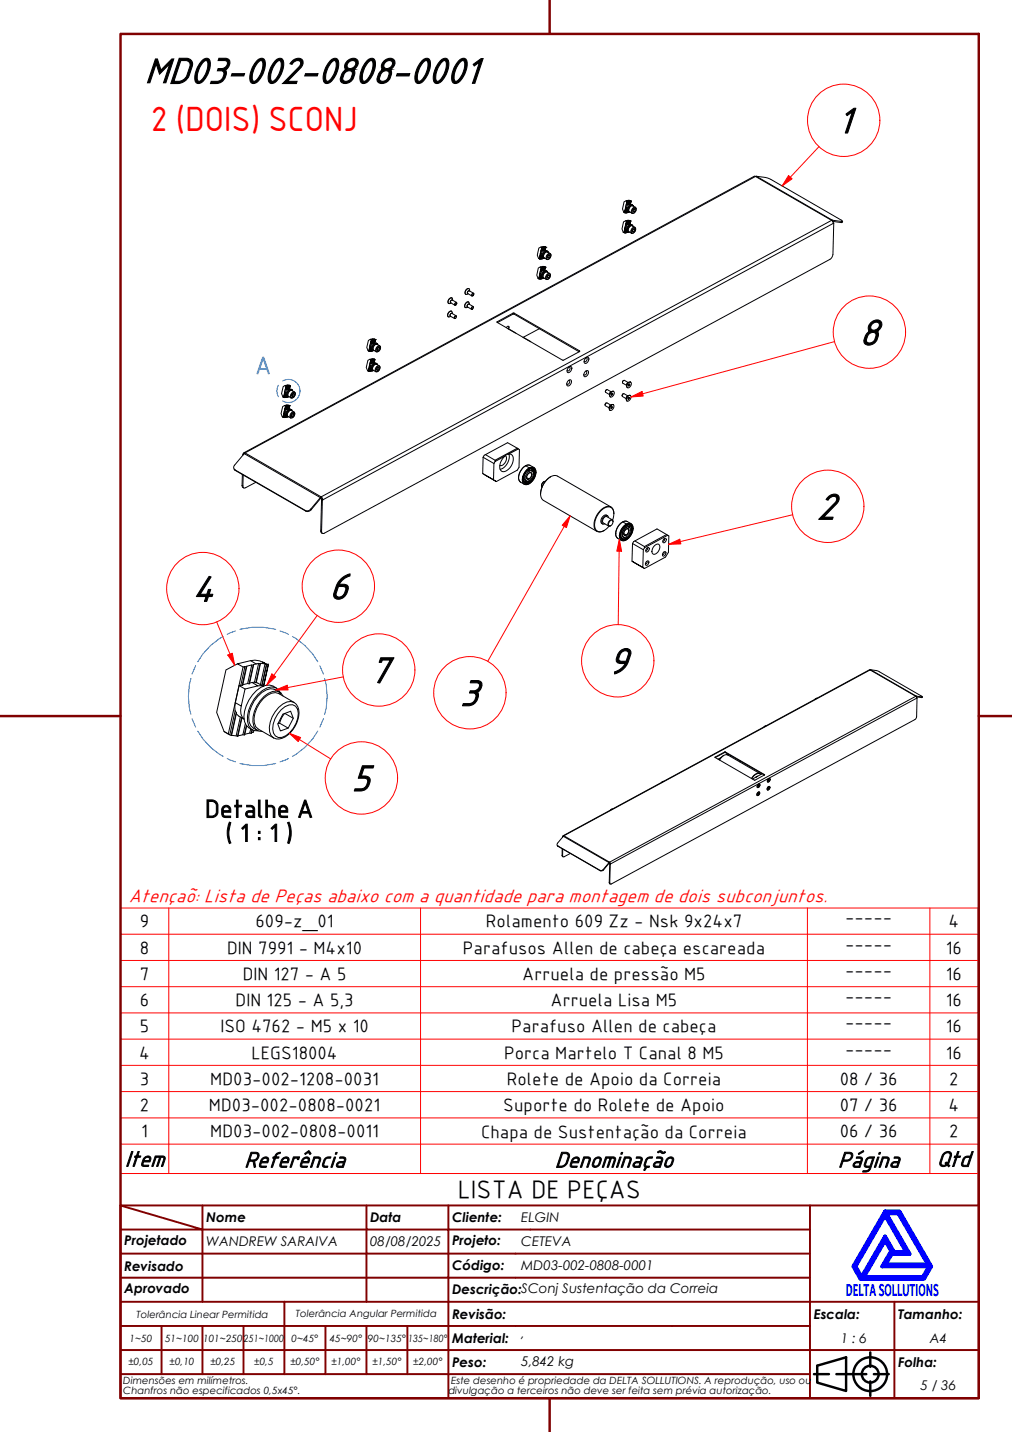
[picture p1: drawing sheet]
<svg xmlns="http://www.w3.org/2000/svg" width="210mm" height="297mm" viewBox="0 0 210 297" stroke-linecap="round" stroke-linejoin="round" font-family="sans-serif">
<!-- layer: Trilho torcido (ISO) -->
<path d="M105.4 68.2l1.5 .9M108.5 70l1.6 .9" fill="none" stroke="#008000" stroke-width=".25"/>
<!-- layer: Visible (ABNT) -->
<g fill="none" stroke="#000" stroke-width=".21">
<path d="M156.7 36.6h-.3l-105.8 57.3M156.7 36.6l15.8 9.1M156.7 36.6l-105.9 57.3M156.9 36.6l1.9 .2 1.1 .4 14.9 8.7h-.2M156.9 36.6h-.2M156.9 36.6l15.8 9.1M97.3 59.9a.73 .73 0 0 0-.7 .3 .73 .73 0 0 0 0 .9M111.6 57.7l.1 .1zM111.7 53.6l.1 .1zM111.8 57.8v.1M111.8 57.9h.3M111.9 53.7h.1"/>
<path d="M112 56.7v.3M112 57l-.2 .9M112 57.9l.1-.7v.7M112 57.1h.1M112 57.1l-.2 .8M112.1 55.4l-.4 .2-.4 1.5 .3 .6M112.1 52.6v.3M112.1 52.9l-.2 .8M112.1 56.1l-.1 .6M112.1 52.9h.1M112.1 52.9l-.1 .8M112.2 56.1l.1-.6-.5 2.3 .2-.8"/>
<path d="M112.2 51.3l-.4 .2-.4 1.4 .3 .7M112.2 56.9l.1 .4-.3-.2M112.2 57.3l-.1 .6M112.2 52l-.1 .6M112.2 57.8h.1M112.2 53.1l-.1 .6M112.3 52l.1-.7-.5 2.4 .2-.8M112.3 53.1l-.1 .6h-.2M112.3 52.7l.1 .5-.3-.2M112.3 57.5l-.1 .3-.1 .1M112.3 56.3l-.1 .6-.2-.2M112.4 53.7h.1"/>
<path d="M112.4 57.5l-.1 .4M112.4 55.5l-.2 .6h-.1l.2 .2M112.4 55.5l.1-.1-.1 .7M112.4 55.5h-.1M112.4 57.5l-.1 .3M112.4 52.1l-.1 .6-.2-.1M112.4 51.3h.1M112.4 53.3v.4h-.2M112.5 56.1h-.3M112.5 51.4l-.2 .6h-.1l.2 .1M112.5 53.4l-.1 .3M112.5 56.1l.3 .1-.5 .1"/>
<path d="M112.5 57.8v-.2l-.2 .2M112.5 51.3h.1l-.1 .6M112.5 55.3l.5 .1M112.5 57.8h.1M112.5 55.4h.1M112.6 51.9l-.3 .1M112.6 51.9l.3 .1-.5 .1M112.6 53.6v-.1l-.2 .2M112.6 55.4l-.1 .7M112.6 51.1l.5 .1M112.6 57.7l-.1 .1M112.6 56l.2-.6-.1 .6"/>
<path d="M112.6 53.6h.1M112.7 55.4l-.2 .6M112.7 55.4l-.2-.1-.4 .1 .1 .1M112.7 56h.1M112.7 55.4h-.1M112.7 56l.2 .2M112.7 51.3l-.1 .6M112.7 51.3h-.1M112.7 53.6h-.1M112.8 56.2h.1M112.8 51.9l.1-.6-.1 .6M112.8 55.4h.2"/>
<path d="M112.8 51.3l-.1 .6M112.8 51.3l-.2-.2-.4 .2 .2 .1M112.8 51.9h.1M112.8 51.3h-.1M112.8 51.9l.3 .1M112.9 52h.2M112.9 51.2l.2 .1M113 55.4h.1M113 55.4l-.1 .7 .2-.7M113 55.4l-.2 .7M113 51.2l.2 .1zM113.1 52l.1-.7-.1 .7"/>
<path d="M113.1 51.2l.1 .1-.2 .7zM113.1 55.4l-.2 .8zM113.1 55.4h.1M113.1 51.3l-.2 .7M113.2 51.3h.1M113.3 56.3h.1M113.4 56.2a.94 .94 0 0 0-1 .5 .94 .94 0 0 0 .1 1.1M113.5 57.5l.3 .1M113.5 52.1h.1M113.5 56.4a.8 .8 0 0 0-.7 1.2l.5 .3M113.5 56.9a.44 .44 0 0 1 .7 0 .44 .44 0 0 1-.2 .7 .46 .46 0 0 1-.6 .4 .46 .46 0 0 1-.2-.8zM113.5 56.4l.5 .3"/>
<path d="M113.5 56.4h.1M113.5 52.1a.94 .94 0 0 0-1 .5 .94 .94 0 0 0 .1 1M113.5 56.4a.85 .85 0 0 0-.8 .4 .85 .85 0 0 0 .1 .9h.1M113.5 56.4a.75 .75 0 0 0-.8 0 .75 .75 0 0 0-.3 .8l.1 .4 .3 .1M113.6 57a.36 .36 0 0 1 .5-.1 .36 .36 0 0 1 0 .6l-.1 .1a.39 .39 0 0 1-.6 .3 .39 .39 0 0 1-.1-.6zM113.6 53.3l.3 .2M113.6 56.4a.84 .84 0 0 0-.9 .2 .84 .84 0 0 0-.2 .9l.2 .2M113.6 56.4h-.1M113.6 56.4v.1M113.6 52.8a.44 .44 0 0 1 .7-.1 .44 .44 0 0 1-.1 .7l-.1 .1a.44 .44 0 0 1-.7 .3 .44 .44 0 0 1-.1-.7zM113.6 57.1l.3-.1 .1 .3-.2 .3-.3 .1-.1-.2zM113.6 52.2a.85 .85 0 0 0-.9 .3 .85 .85 0 0 0-.1 .9l.2 .2"/>
<path d="M113.6 52.2a.84 .84 0 0 0-.8 .5 .84 .84 0 0 0 .1 .9h.1M113.6 52.2v.1M113.6 52.2l.1 .1M113.6 52.2a.75 .75 0 0 0-.8 .1 .75 .75 0 0 0-.3 .8v.3l.4 .2M113.7 52.8l.2-.1a.5 .5 0 0 1 .4 .4 .5 .5 0 0 1-.3 .5 .35 .35 0 0 1-.6 .1 .35 .35 0 0 1 .1-.5zM113.7 52.3h-.1M113.7 52.3v.1M113.7 53l.3-.1 .1 .2-.2 .4-.3 .1v-.3zM114 57.3l-.3-.2-.2 .3M114.1 53.1l-.3-.1-.2 .3M114.1 52.6l-.5-.3a.82 .82 0 0 0-.7 1.2l.5 .3M129.3 48.2h.1z"/>
<path d="M129.4 44l.1 .1zM129.5 48.3h.2M129.6 44.1h.1M129.6 44.1l.3 .1M129.6 47.2v.2M129.6 47.4l-.1 .9M129.7 48.3l.1-.6-.1 .6M129.7 47.5h.1M129.7 47.5l-.2 .8M129.7 45.8l-.4 .2-.3 1.5 .3 .7M129.8 43v.3M129.8 43.3l-.2 .8"/>
<path d="M129.8 46.6l-.2 .6M129.8 43.4h.1M129.8 43.4l-.2 .7M129.8 46.6l.2-.7-.5 2.4 .1-.9M129.8 41.7l-.4 .2-.3 1.5 .3 .6M129.9 47.3l.1 .4-.3-.2M129.9 47.7l-.2 .6M129.9 42.4l-.1 .6M129.9 43.5l-.1 .7M129.9 42.4l.2-.6-.5 2.3 .2-.8M130 43.1l.1 .5-.3-.2M130 45.9h.2l-.1 .6"/>
<path d="M130 46.7l-.1 .6-.3-.1M130 43.5l-.2 .7M130 43.5l-.1 .7M130 47.9l-.1 .4h-.1M130 45.9l-.1 .7h-.1l.2 .1M130 48l-.1 .3zM130.1 41.8l.2-.1-.1 .7M130.1 42.5l-.1 .6-.2-.1M130.1 43.7l-.1 .4-.1 .1M130.1 41.8l-.2 .6 .2 .1M130.2 46.5l.2 .1-.4 .1M130.2 43.8l-.1 .3z"/>
<path d="M130.2 48.1l-.2 .1M130.2 45.7l.5 .1-.1 .8 .1-.8M130.2 48.1v.1M130.2 48.2h.1M130.3 45.9l-.2 .6h-.2M130.3 42.3l.2 .1-.4 .1M130.3 42.4h-.3M130.3 45.8l-.1 .1M130.3 43.9l-.2 .2M130.3 41.6l.6 .1M130.3 48.1l-.1 .1M130.3 44.1h.1"/>
<path d="M130.3 46.4l.2-.6-.1 .7M130.3 43.9v.2M130.4 45.8l-.2 .7M130.4 45.8l-.2-.1-.5 .1 .2 .1M130.4 46.5h.1M130.4 45.8h-.1M130.4 46.5l.2 .1h-.2M130.4 41.7h-.1M130.4 41.7l-.2 .7M130.4 41.7l-.1 .7M130.4 44l-.1 .1M130.4 42.3l.2-.6-.1 .6"/>
<path d="M130.5 45.8h.2M130.5 41.7l-.2 .6M130.5 41.7l-.2-.1-.5 .1 .2 .1M130.5 41.7h-.1M130.5 42.3h.1M130.5 42.3l.2 .1M130.5 42.4h.2M130.6 41.7h.2M130.6 45.7l.1 .1zM130.7 45.8l-.2 .7M130.7 45.8l.1 .1M130.7 42.4l.2-.7-.2 .7"/>
<path d="M130.8 45.9l-.2 .7zM130.8 45.9h.1M130.8 41.7l-.1 .7 .2-.7M130.8 41.7l-.2 .7M130.8 41.7l-.1-.1 .2 .1M130.9 41.7h.1M131 46.7h.1M131.1 46.7a.86 .86 0 0 0-1 .4 .86 .86 0 0 0 .1 1M131.1 47.9l.4 .1M131.1 47.3a.45 .45 0 0 1 .7 0 .45 .45 0 0 1-.1 .7 .46 .46 0 0 1-.6 .4 .46 .46 0 0 1-.2-.7zM131.1 42.6h.1M131.2 42.5a.87 .87 0 0 0-1 .4 .87 .87 0 0 0 .1 1"/>
<path d="M131.2 46.8a.83 .83 0 0 0-.8 .4 .83 .83 0 0 0 .1 .9l.1 .1M131.2 46.8h.1M131.2 46.8a.77 .77 0 0 0-.8 0 .77 .77 0 0 0-.3 .8v.3l.3 .2a.78 .78 0 0 1-.1-1 .78 .78 0 0 1 .9-.3M131.2 47.4l.3-.2a.5 .5 0 0 1 .4 .5 .5 .5 0 0 1-.4 .5 .35 .35 0 0 1-.5 .1 .35 .35 0 0 1 0-.6zM131.2 43.7l.4 .2M131.2 46.8v.1M131.2 46.8l.1 .1M131.3 43.2a.45 .45 0 0 1 .6 0 .45 .45 0 0 1-.1 .6 .46 .46 0 0 1-.6 .4 .46 .46 0 0 1-.2-.7zM131.3 47.5h.3l.1 .2-.2 .3-.3 .1-.1-.2zM131.3 42.6a.8 .8 0 0 0-.9 .4 .8 .8 0 0 0 .1 1M131.3 42.7a.85 .85 0 0 0-.8 .4 .85 .85 0 0 0 .1 .9h.1M131.3 42.7h.1"/>
<path d="M131.3 42.7a.78 .78 0 0 0-.8 0 .78 .78 0 0 0-.3 .8v.3l.4 .2M131.3 43.3a.36 .36 0 0 1 .6-.1 .36 .36 0 0 1 0 .5 .43 .43 0 0 1-.4 .5 .43 .43 0 0 1-.5-.3zM131.3 42.7l.1 .1M131.4 43.4l.3-.1 .1 .2-.2 .4-.3 .1-.1-.2zM131.7 47.7l-.3-.2-.2 .4M131.7 47.1l-.6-.3a.8 .8 0 0 0-.6 1.3l.5 .3M131.8 43.5l-.3-.1-.2 .3M131.8 43l-.5-.3a.8 .8 0 0 0-.7 1.2l.5 .3M172.5 45.7l.3 .6M172.5 45.7l-105.9 57.4M172.7 45.7h-.2M172.7 45.7l-.1 .1"/>
<path d="M172.7 45.7l1.9 .2M172.7 45.9l1.8 .3M172.8 46.2l.1 .1M172.8 46.3l-105.8 57.4M172.9 46.3l-.1 6.5-.2 .5-.5 .5-104.8 56.8h-.4l-.2-.4M172.9 46.3h-.1M174.6 45.9l-.1 .3M174.8 45.9l-.3 .3M59.1 80l-.4 .2-.3 1.4 .3 .7M59.6 79.9h.4M59.7 80h-.1M59.8 80l-.2 .6"/>
<path d="M59.8 80l-.2-.1-.5 .1 .2 .1M59.8 80h-.1M59.9 80h.2M59.9 80l-.1 .6M60 79.9l.1 .1zM60 79.9v.8M60.1 80l-.1 .7M60.1 80l-.2 .7M60.1 80h.1M76.2 76.9l.2 .1zM76.3 72.7l.2 .1zM76.4 77h.1"/>
<path d="M76.5 77l.2 .1M76.6 75.9v.3M76.6 76.2l-.1 .8M76.7 74.5l-.4 .2-.3 1.5 .2 .7M76.7 71.7v.3M76.7 72l-.1 .9h.2M76.8 75.3l-.2 .6M76.8 72.1l-.3 .7M76.8 70.4l-.4 .2-.3 1.5 .2 .6M76.8 76.4l-.2 .6M76.8 75.3l.2-.7-.6 2.4 .2-.8M76.8 76l.1 .5-.2-.2"/>
<path d="M76.8 76.4l-.1 .7M76.9 76.4l-.2 .7M76.9 71.1l-.2 .6M76.9 72.2l-.1 .7M76.9 71.1l.2-.6-.6 2.3 .2-.8M76.9 71.9l.1 .4-.2-.2M76.9 72.3l-.1 .6M77 76.6l-.1 .4h-.2M77 75.4l-.2 .6-.2-.1M77 71.1h-.1l.2 .2M77 72.8v.1M77 76.7l-.1 .3"/>
<path d="M77 74.6l-.1 .7M77 74.6l-.1 .7h-.1l.2 .1M77 74.6h.2l-.2 .6M77 74.6h.1M77.1 72.5l-.1 .3-.2 .1M77.1 71.3l-.2 .6-.2-.2M77.1 75.2l.3 .1-.4 .1M77.1 72.5l-.1 .4M77.1 70.5l-.1 .6M77.1 70.5l.2-.1-.1 .7M77.1 70.5h.1M77.2 76.8l-.2 .2"/>
<path d="M77.2 74.4l.5 .2M77.2 76.9h.1M77.2 76.8l-.1 .1M77.2 71.1l.3 .1-.4 .1M77.2 76.8v.1M77.3 74.6l-.2 .6-.2 .1M77.3 74.6h-.1M77.3 72.7l-.2 .1M77.3 70.3l.5 .1M77.3 76.8l-.1 .1M77.3 75.2l.2-.7-.2 .7M77.3 72.7v.1"/>
<path d="M77.3 75.2h.1M77.3 74.5l-.1 .7M77.3 74.5l-.1-.1-.5 .1 .2 .1M77.3 70.4l-.1 .7h-.2M77.3 74.5v.1M77.3 75.2l.3 .1M77.4 72.7l-.1 .1M77.4 71l.2-.6-.2 .6M77.4 75.3h.2M77.4 74.5h.3M77.4 71h.1M77.4 70.4l-.1 .6"/>
<path d="M77.4 70.4h-.1M77.4 70.4l-.1-.1-.5 .1 .2 .1M77.4 71l.3 .2h-.2M77.5 70.4h.3M77.6 74.5l.1 .1zM77.7 74.5l-.2 .8M77.7 70.3l.1 .1zM77.7 74.6l-.1 .7M77.7 74.6h.1M77.8 70.4l-.2 .7M77.8 70.4h.1M77.8 70.4l-.1 .7"/>
<path d="M77.9 70.4l-.2 .8zM77.9 70.4h.1M78 75.4h.1M78 75.4a.86 .86 0 0 0-.9 .4 .86 .86 0 0 0 .1 1M78.1 76.6l.3 .2M78.1 71.3h.1M78.1 75.6a.82 .82 0 0 0-.7 1.2l.5 .3M78.1 76a.44 .44 0 0 1 .7 0 .44 .44 0 0 1-.1 .7 .45 .45 0 0 1-.7 .4 .45 .45 0 0 1-.1-.7zM78.1 75.5a.79 .79 0 0 0-.9 .4 .79 .79 0 0 0 .2 .9M78.1 75.6l.6 .3M78.1 75.5h.1M78.1 71.2a.87 .87 0 0 0-.9 .4 .87 .87 0 0 0 .1 1.1"/>
<path d="M78.2 75.5a.76 .76 0 0 0-.9 .1 .76 .76 0 0 0-.3 .8l.2 .4 .2 .1M78.2 75.5a.85 .85 0 0 0-.8 .5 .85 .85 0 0 0 0 .9h.2M78.2 75.5l-.1 .1M78.2 75.5v.1M78.2 75.6h.1M78.2 75.6l.1 .1M78.2 76.1a.35 .35 0 0 1 .5 0 .35 .35 0 0 1 0 .5l-.5 .5a.5 .5 0 0 1-.3-.5 .5 .5 0 0 1 .3-.5zM78.2 72.5l.3 .1M78.2 71.4a.82 .82 0 0 0-.7 1.3l.5 .3M78.2 71.9a.44 .44 0 0 1 .7 0 .44 .44 0 0 1-.1 .7 .45 .45 0 0 1-.7 .4 .45 .45 0 0 1-.1-.8zM78.2 71.4l.6 .3M78.2 71.4h.1"/>
<path d="M78.3 76.3l.2-.1 .1 .2-.2 .4-.2 .1-.1-.3zM78.3 71.4a.6 .6 0 0 0-.7-.1 .6 .6 0 0 0-.3 .5l-.1 .7 .3 .2M78.3 71.4a.85 .85 0 0 0-.8 .4 .85 .85 0 0 0 0 .9h.2M78.3 71.4h-.1M78.3 71.4a.85 .85 0 0 0-.9 .2 .85 .85 0 0 0-.1 .9l.2 .2M78.3 71.4h.1M78.3 71.4l.1 .1M78.4 72.1l.2-.1 .1 .3-.2 .3-.2 .1-.1-.2zM78.4 71.9l.2-.1a.5 .5 0 0 1 .4 .5 .5 .5 0 0 1-.4 .5 .35 .35 0 0 1-.5 .1 .35 .35 0 0 1 0-.6zM78.6 76.4l-.3-.2-.2 .4M78.7 72.3l-.3-.2-.1 .4M93.5 62.8a.34 .34 0 0 1 0-.4 .34 .34 0 0 1 .3-.1l.1-.3a.54 .54 0 0 0-.7-.1 .54 .54 0 0 0-.2 .6v.4h.5"/>
<path d="M93.6 64.5a.75 .75 0 0 0-.6 .4 .75 .75 0 0 0 0 .8M93.6 64.5l.1 .1M93.7 61.8a.72 .72 0 0 0-.7 .4 .72 .72 0 0 0 .1 .8M93.7 65a.38 .38 0 0 0-.3 .6l.9 .5M93.7 65l.9 .5M93.8 65a.35 .35 0 0 0-.4 .2 .35 .35 0 0 0 0 .4M93.8 65a.39 .39 0 0 0-.3-.5 .39 .39 0 0 0-.5 .4l-.1 .2a.39 .39 0 0 0 0 .5 .39 .39 0 0 0 .6 0M94.4 65.7l.2-.1a.25 .25 0 0 1 0 .3 .25 .25 0 0 1-.3 .1zM94.4 62.9l.2-.1a.24 .24 0 0 1 .1 .3 .24 .24 0 0 1-.3 .2zM94.7 62.7l-.9-.5a.38 .38 0 0 0-.3 .6l.8 .5M94.7 65.7v-.1a.25 .25 0 0 0-.4 .1 .25 .25 0 0 0 .1 .3h.1M94.7 62.9v-.1a.28 .28 0 0 0-.4 .1 .28 .28 0 0 0 .2 .4h.1"/>
<path d="M96.9 63.7l.9 .5M97 63.7a.35 .35 0 0 1-.1-.4 .35 .35 0 0 1 .4-.2v-.3a.66 .66 0 0 0-.8 .2 .66 .66 0 0 0 0 .8l.5-.1M97.2 62.6a.74 .74 0 0 0-.7 .4 .74 .74 0 0 0 0 .8M97.2 62.6v.1M97.4 60.3a.34 .34 0 0 0-.4 .2 .34 .34 0 0 0 0 .4l-.2 .2a.6 .6 0 0 1-.4-.7 .6 .6 0 0 1 .5-.5h.4l.1 .5M98 63.7a.22 .22 0 0 1 .1 .3 .22 .22 0 0 1-.3 0zM98 61l.2-.1a.25 .25 0 0 1 0 .3 .25 .25 0 0 1-.3 .1zM98 64.1h.1M98.1 63.6l-.8-.5a.38 .38 0 0 0-.4 .6M98.2 60.8l-.9-.5a.38 .38 0 0 0-.3 .6l.9 .5M98.2 63.8v-.2a.28 .28 0 0 0-.4 .2 .28 .28 0 0 0 .2 .3M98.3 61v-.1a.32 .32 0 0 0-.4 .1 .32 .32 0 0 0 0 .4l.2-.1"/>
<path d="M103.1 66.9l13.6 7.8h.2l3.3-1.8M103.1 66.7v.2M105 68l.4-.3 .2 .1-.1 .4M105.6 67.8l-.2 .4M106.4 65.2h.2M106.4 65.2l-3.2 1.7M106.4 64.9l.3 .1M106.4 64.9v.3M106.4 64.9l-3.3 1.8M106.6 65.2l13.5 7.8M106.7 65l-.1 .2M106.7 65l13.5 7.8"/>
<path d="M111.9 68.2l-3.4 1.8M117.8 79a.43 .43 0 0 1 .7-.2 .43 .43 0 0 1-.1 .7l-.1 .2a.46 .46 0 0 1-.7 .3 .46 .46 0 0 1 .1-.8zM117.9 78.9a.39 .39 0 0 1 .2 .6 .39 .39 0 0 1-.6 .1M118 76.1a.39 .39 0 0 1 .2 .6 .39 .39 0 0 1-.6 .1M118 76.1a.4 .4 0 0 1 .6 .1 .4 .4 0 0 1-.1 .6l-.2 .3a.39 .39 0 0 1-.6 .1 .39 .39 0 0 1 0-.5zM120.2 72.8v.1M121.3 77.1a.42 .42 0 0 1 .7-.2 .42 .42 0 0 1 0 .7l-.2 .3a.39 .39 0 0 1-.6 .2 .39 .39 0 0 1-.1-.6zM121.4 74.4a.42 .42 0 0 1 .7-.2 .42 .42 0 0 1-.1 .7l-.2 .3a.39 .39 0 0 1-.6 .1 .39 .39 0 0 1 0-.6zM121.5 77a.39 .39 0 0 1 .1 .5 .39 .39 0 0 1-.5 .2M121.5 74.2a.39 .39 0 0 1 .2 .6 .39 .39 0 0 1-.5 .1M129.3 78.9l-.2 .4M130.2 79.5a.42 .42 0 0 1 .7-.2 .42 .42 0 0 1 0 .7l-.2 .2a.41 .41 0 0 1-.6 .2 .41 .41 0 0 1 0-.7z"/>
<path d="M130.3 79.4l-.3 .5M130.3 79.4l-.8-.5a.39 .39 0 0 0-.3 .6l.8 .4M130.4 79.7l.2 .2-.1 .2M130.4 79.8h-.1M130.5 79.3l-.5 .3v.5M130.6 79.9l-.1-.3-.2 .2 .2 .3-.2-.1M130.8 79.3a.74 .74 0 0 0-.6 1.1M130.8 79.3h.1M48.5 97.3l.3 .3M48.7 97.5l.1 .1M48.7 97.5l14.6 8.4M48.8 97.6l14.6 8.4"/>
<path d="M50.3 98.4l-.1 2.3M50.4 94.2v.3M50.4 98.5v2.3M50.5 94.2v.1M50.5 94.2h.1M50.7 94.1l-2.2 2.6v.3l.2 .5M50.7 94.1l15.8 9.2M50.8 93.9l-.1 .2M50.8 93.9h-.3v.3M50.8 93.9l15.8 9.2M58.5 86.5h.2zM58.7 82.3l.1 .1z"/>
<path d="M58.8 86.6h.1M58.8 86.6h.2M58.9 82.4v.1M58.9 85.5v.2M58.9 85.7l-.1 .9M59 85.8h.1M59 85.8l-.2 .8M59 84.1l-.4 .2-.3 1.5 .2 .7M59.1 81.3v.3M59.1 81.6l-.2 .9M59.1 84.9l-.2 .6M59.1 86l-.1 .6"/>
<path d="M59.1 85.6l.1 .4-.2-.2M59.2 86l-.2 .6M59.2 80.7l-.1 .6M59.2 86.6h.1M59.2 81.8l-.1 .7M59.3 81.4l.1 .5-.3-.2M59.3 86.2l-.1 .4h-.2M59.3 85l-.2 .6-.2-.1M59.3 81.8l-.2 .7M59.3 84.2l.2-.1-.1 .7M59.3 84.2l-.2 .7 .1-.7-.4 2.4 .1-.9M59.3 84.2h.1"/>
<path d="M59.3 86.2l-.1 .4M59.3 86.3v.3M59.4 84.2l-.2 .7h-.1l.2 .1M59.4 82l-.1 .4-.4 .1M59.4 80.8l-.1 .6-.2-.1M59.4 80.1h.1M59.4 84.8l.3 .1-.4 .1M59.4 84.8h-.2M59.4 80.1l-.5 2.3 .2-.8M59.4 82.1l-.1 .3M59.5 80.1l-.2 .6h-.1l.2 .1M59.5 80.1l.1-.1-.1 .7"/>
<path d="M59.5 86.4l-.2 .2M59.5 84l.4 .1M59.5 86.5h.1M59.5 86.4l-.1 .1M59.5 84.1h.1M59.5 80.6l.3 .1-.4 .1M59.5 80.7h-.2M59.5 86.4v.1M59.6 84.2l-.2 .6M59.6 82.2l-.2 .2M59.6 86.4l-.1 .1M59.6 82.4h.1"/>
<path d="M59.6 82.2v.2M59.6 84.8h.1M59.6 82.3v.1M59.7 84.1l-.2 .7M59.7 84.1l-.2-.1-.5 .1 .2 .1M59.7 84.1h-.1M59.7 84.8l.2 .1M59.7 80l-.2 .7M59.7 82.3h-.1M59.7 84.9h.2M59.8 84.1h.2M59.8 80.6l.2 .2"/>
<path d="M59.8 84.1l-.2 .7M59.8 84.1l-.1 .7M59.8 80.7l.2 .1M59.9 84.1h.1zM59.9 84.1v.8M60 84.1l-.1 .8M60 84.1l-.2 .7M60 84.1h.1M60.1 84.2l-.2 .7zM60.1 84.2h.1M60.2 80l-.2 .7zM60.2 80h.1"/>
<path d="M60.3 85a.93 .93 0 0 0-.7 1.3l.1 .1a.62 .62 0 0 1-.4-.5 .62 .62 0 0 1 .3-.6l.6-.4 .3 .2M60.3 85l.2 .1M60.3 85h.1M60.4 84.9a.87 .87 0 0 0-1 .5 .87 .87 0 0 0 .1 1M60.4 80.8a.93 .93 0 0 0-.7 1.4l.1 .1a.6 .6 0 0 1-.4-.5 .6 .6 0 0 1 .3-.6l.4-.4h.3l.2 .2M60.4 80.8l.2 .2M60.4 86.2l.4 .1M60.4 80.9h.1M60.5 85.1a.83 .83 0 0 0-.8 1.3l.6 .3M60.5 85.6a.44 .44 0 0 1 .6 0 .44 .44 0 0 1-.1 .7 .46 .46 0 0 1-.6 .4 .46 .46 0 0 1-.2-.8zM60.5 85.1l.5 .4M60.5 85.1h.1"/>
<path d="M60.5 80.8a.86 .86 0 0 0-1 .4 .86 .86 0 0 0 .1 1.1M60.5 85.1a.86 .86 0 0 0-.8 .4 .86 .86 0 0 0 .1 1h.1M60.5 85.1v.1M60.5 85.1l.1 .1M60.5 85.7l.3-.2a.6 .6 0 0 1 .3 .8 .6 .6 0 0 1-.7 .4l-.2-.3zM60.5 82l.4 .2M60.6 81a.81 .81 0 0 0-.8 1.2l.6 .3M60.6 81.5a.44 .44 0 0 1 .6 0 .44 .44 0 0 1-.1 .6 .46 .46 0 0 1-.6 .5 .46 .46 0 0 1-.2-.8zM60.6 81v-.1a.86 .86 0 0 0-.8 .5 .86 .86 0 0 0 .1 .9h.1M60.6 81l.5 .3M60.6 85.9l.3-.1v.2l-.1 .3-.3 .1-.1-.2zM60.6 81h.1"/>
<path d="M60.6 81l.1 .1M60.6 85.8l-.1 .4M60.6 81.6a.35 .35 0 0 1 .6-.1 .35 .35 0 0 1 0 .5l-.1 .2a.38 .38 0 0 1-.6 .3 .38 .38 0 0 1-.1-.6zM60.7 85.8l.2 .2M60.7 81.7l.3-.1 .1 .3-.2 .3-.3 .1-.1-.3zM61.1 81.9l-.3-.2-.2 .3M100.2 94.9l-.1 3.3 2.8 1.7-2.8-1.7M100.2 94.9l2.2 1.2M100.7 94.3l2 1.2M102.4 96.1v3.4M102.7 95.7l-.3 .4M104.8 94.5a1.33 1.33 0 0 1-1.1 2"/>
<path d="M105.5 94.2l-.4 .1-.4 .3M105.5 94.2l2-1.1-.2-.1-4.6 2.5v.2l2-1.1M105.5 94.2a.92 .92 0 0 1 .9 1.3 2.61 2.61 0 0 1-2.1 2.3 1.2 1.2 0 0 1-.5-1.7l.9-1.5M105.6 94.2a2.77 2.77 0 0 1-1.9 3.2M107.3 93l-2-1.2-4.9 2.6-.2 .5M107.5 93.1l.2 .2v3.6l-.4 .6-4.4 2.4M107.5 99h.1M108.3 99.5l.1 .5 .3 .4M108.5 99.4h.2M108.5 99.6l.3 .5 .4 .1 .4-.2M108.5 99.6l.4 .3M108.6 99l-.1 .3 .2-.2"/>
<path d="M108.6 98.8l.1 .2M108.6 99.2l.1 .2M108.7 99.1l.2 .5M108.9 99.9l-.2 .1M108.9 99.7v.2M108.9 98.2l-.2 .9M108.9 99.8h.2zM108.9 99.6l.3 .2M109 99.7l.2 .2 .4-.1M109 99.7h.1M109 99.7h-.1M109 99.7l.2 .3h.3"/>
<path d="M109 98l-.2 .3M109 96.6a2.66 2.66 0 0 0-1.2 3.3l.2 .1M109 96.6l.8 .5M109 99.8l-.1 .1M109.2 100l-.3 .1M109.2 99l.5 .3M109.2 99h.1M109.4 97.6a.91 .91 0 0 1 1.2-.4 .91 .91 0 0 1 .4 1.3 2 2 0 0 1-2.1 1.8 1.83 1.83 0 0 1 .5-2.7zM109.4 98a.63 .63 0 0 1 .9-.4 .63 .63 0 0 1 .3 .9 1.22 1.22 0 0 1-1.5 1.2 1.38 1.38 0 0 1 .3-1.7zM109.5 100h.1M109.5 97.6h-.2M109.6 97.6l-.6 .6"/>
<path d="M109.6 97.6l.3-.1 .5 .2M109.6 98.3v-.1a.36 .36 0 0 1 .5-.1 .36 .36 0 0 1 .1 .5 .63 .63 0 0 1-.2 .6 .63 .63 0 0 1-.7 0l-.1-.4zM109.6 97.6l.2 .1M109.6 99.8l-.1 .2M109.7 97.5h.1M109.7 97.3l-.1 .3M109.7 97.3h.1M109.7 97.3l-.2 .2M109.7 97.3l.1 .1M109.8 97.3l.1 .2M109.9 97.2a.76 .76 0 0 1 .8 .3 .76 .76 0 0 1 .1 .8l-.5 1.2-.7 .5M110 96.5h-.5l-.5 .1"/>
<path d="M110 96.5a1.94 1.94 0 0 0-2.2 1.5 1.57 1.57 0 0 0 .2 2M110 97.2l.4 .3M110 96.5l.7 .5M110 99.6l-.7 .4-.5 .1M110.2 97.6h.1M110.3 98.4a.47 .47 0 0 0-.4-.4 .47 .47 0 0 0-.5 .4l-.2 .6M110.3 97.5l.1 .2M110.3 97.6h.1M110.3 98.4a.85 .85 0 0 1-1 .9l-.1-.3M110.3 97.5v.1a.33 .33 0 0 1 .3 .2 .33 .33 0 0 1 0 .4M110.4 97.4l-.2 .2M110.4 97.2v.2"/>
<path d="M110.4 97.2l.3 .8M110.5 97.3l.1 .4M110.7 98l-.1 .5M110.7 97a2.08 2.08 0 0 0-2.3 1.9v.6a2.82 2.82 0 0 1 2-2.5l.6 .2 .1 .8M110.7 97l.4 .4 .1 .6M110.9 98l-.3-.8 .4 .4v.5M111 98h.1M111 98a2.87 2.87 0 0 1-1.3 2.2M111 98.1a2.33 2.33 0 0 1-1.9 2.2h-.2M111 98a2.29 2.29 0 0 1-2.1 2.3M111.1 98a2.71 2.71 0 0 1-2 2.5l-.5-.3-.2-.7M111.2 98a2.51 2.51 0 0 1-2.3 2.5l-.2-.1"/>
<path d="M111.2 98h-.1M112.8 99.9l-.3 .3-.2 .6M113.1 99.8a.95 .95 0 0 0-.7 1.3M114.2 98.9a4.5 4.5 0 0 0-2.1 3.6M125.7 83.6l-.2 .4M125.8 80.9l-.2 .3M125.8 80.8v.1M126.4 84.6v-.3l.3-.3-.8-.4a.39 .39 0 0 0-.3 .6l.8 .4M126.5 85.1h.1M126.7 81.3l-.3 .5M126.8 81.3l-.8-.5a.38 .38 0 0 0-.4 .6l.8 .5M126.8 84.4l.2 .2-.1 .1"/>
<path d="M126.8 84.5h-.1M126.8 81.8h.3l-.2 .2M126.8 81.3l.3-.1a.68 .68 0 0 1 .2 .7 .68 .68 0 0 1-.7 .5l-.1-.4zM126.8 84l-.4 .3v.5M126.9 81.2l-.3 .2-.2 .6M127 84.6l-.1-.3-.2 .4h.2h-.2M127.1 81.8l-.1-.2-.2 .1 .1 .3-.1-.1M127.2 84a.74 .74 0 0 0-.7 .3 .74 .74 0 0 0 .1 .8 .76 .76 0 0 0 .6-1.2 .76 .76 0 0 0-.7 1.2M127.3 81.2a.73 .73 0 0 0-.7 .4 .73 .73 0 0 0 0 .7M129.3 81.7l-.3 .4M130 83.2h.1M130.2 82.2l-.3 .2v.3"/>
<path d="M130.2 82.1l-.8-.4a.38 .38 0 0 0-.3 .5l.8 .5M130.3 82.2l.3-.2a.63 .63 0 0 1 .3 .7 .63 .63 0 0 1-.5 .5h-.2a.58 .58 0 0 1-.3-.5 .58 .58 0 0 1 .4-.5zM130.3 82.5l.2 .2-.1 .1M130.3 82.5v.1M130.4 82l-.4 .4-.1 .5M130.5 82.7l.1-.2-.2-.1-.2 .4h.2l-.1-.1M130.7 82a.77 .77 0 0 0-.7 1.2M130.7 82h.1M50.2 100.7l.1 .3 .2 .2M50.2 100.7l.2 .1M53.1 100l-2.3 1.2-.4-.1v-.3M63.3 105.9l.1 .1"/>
<path d="M64.5 105.6l-.6 .3h-.6M64.5 105.6v.1M64.5 105.7l-.5 .4-.6-.1M66.5 110.1l.1 .3 .3 .2M66.5 110.1l.2 .1M66.5 103.3l-2 2.4M66.6 103.1l-2.1 2.5M66.6 103.3h-.1M66.6 103.3l.2 .3M66.6 103.1l.4 .6M66.6 103.1v.2M66.7 103.6l.2 .1"/>
<path d="M66.7 103.6l-.2 6.5M66.8 103.6h-.1M66.8 103.6l.2 .1M66.9 103.7l-.2 6.5M67 103.7h-.1M108 100l.7 .4M109.6 100v.2M109.7 100.2h.1M126 107a1.05 1.05 0 0 0-1.4 1.2l.4 .5M126.2 107.4a.54 .54 0 0 0-.5-.5 .54 .54 0 0 0-.6 .4 .9 .9 0 0 0 0 1.4h.4M126.6 108l.3-.1a.63 .63 0 0 1 .3 .7 .63 .63 0 0 1-.6 .5h-.1a.6 .6 0 0 1-.3-.5 .6 .6 0 0 1 .4-.6zM126.7 105.2l-11-6.4a2.42 2.42 0 0 0-2.9 1.5 3 3 0 0 0-.3 3.4l11.3 6.5"/>
<path d="M127 107.8l-1.1-.6a.86 .86 0 0 0-.8 1.3l1.1 .6M127.1 107.9a2.11 2.11 0 0 0-.4-2.7 2.58 2.58 0 0 0-2.8 1.7 2.59 2.59 0 0 0-.1 3.2 1.93 1.93 0 0 0 2.5-1M127.1 108.2a.4 .4 0 0 0-.3-.4 .4 .4 0 0 0-.4 .3 .56 .56 0 0 0-.4 .6 .56 .56 0 0 0 .5 .4h.2M127.3 106.6a1.28 1.28 0 0 0-.6-1.5 1.28 1.28 0 0 0-1.5 .3 3.9 3.9 0 0 0-1.7 4.5 1.33 1.33 0 0 0 1.8 .1M127.7 110.7v.4l.4 .6M127.7 110.7h.1M127.7 110.7l.1 .5 .3 .5M128.1 111.7l.8 .4M128.5 111.1l.1 .7 .3 .3M128.7 110.8a.75 .75 0 0 0 .2 .8 .75 .75 0 0 0 .9 .1M128.8 110.3a.9 .9 0 0 0-.1 1 .9 .9 0 0 0 .9 .5l.2-.1M129.2 108.3l.7 .4"/>
<path d="M129.2 111.3v.1M129.3 110.7a.88 .88 0 0 1 1.1-.9l.1 .3a.44 .44 0 0 0-.5-.5 .44 .44 0 0 0-.4 .5 .51 .51 0 0 0-.3 .5 .51 .51 0 0 0 .4 .4h.2M129.4 110.7h-.1M129.4 110.7l.5 .3M129.5 109.2a.89 .89 0 0 1 .8-.4 .89 .89 0 0 1 .8 .5 2.37 2.37 0 0 1-1.9 2.7 1.43 1.43 0 0 1-.1-2.3zM129.6 109.7a.66 .66 0 0 1 1-.3 .66 .66 0 0 1 .1 1 1.16 1.16 0 0 1-1.5 1 1.44 1.44 0 0 1 .4-1.7zM129.8 111.7l.1 .2M129.9 111.7h-.1M129.9 109l-.6 .5M129.9 109a.74 .74 0 0 1 .9 0 .74 .74 0 0 1 .2 .9l-.1 .2M129.9 109l-.3 .1M129.9 109a.72 .72 0 0 1 .8 0 .72 .72 0 0 1 .3 .7"/>
<path d="M129.9 109v.1M129.9 109h.1M129.9 109.4h.1M129.9 111.6l-.1 .1M129.9 108.7a3.1 3.1 0 0 0-1.4 2.4M129.9 109.4l.5-.1 .3 .3M129.9 109.4a1.55 1.55 0 0 0-.7 2h.5M129.9 109.1a1.86 1.86 0 0 0-.8 2.6h.8M129.9 109.1a.71 .71 0 0 1 .9 0 .71 .71 0 0 1 .2 .9l-.5 1.1-.6 .6M130.1 108.2a2.09 2.09 0 0 0-2.3 1.9l-.1 .6M130.1 108.2a2.22 2.22 0 0 0-2.4 2.2v.3M130.1 108.2l.8 .4"/>
<path d="M130.2 111.4l-.4 .3M130.4 110.1l-.2 .5-.3 .4M130.5 109.3h.1M130.5 110.1a.83 .83 0 0 1-1.1 .9l-.1-.3M130.5 109.3v.1M130.8 108.8l.3 .5v.4M130.9 108.6l-.4-.1-.6 .2M130.9 108.6l.2 .2a2.57 2.57 0 0 1-1.9 3.4l-.3-.1M131.1 109.6v.1M131.1 109.7a2.73 2.73 0 0 1-1.2 2.1M131.1 109.7a2.28 2.28 0 0 1-1.9 2.3l-.2-.1M131.1 109.7h.1"/>
<path d="M131.2 112.7l-.1 3.7M131.3 109.6a.92 .92 0 0 0-.6-1 .92 .92 0 0 0-1.1 .4 3.6 3.6 0 0 0-1.1 2.1M131.3 109.6a2.43 2.43 0 0 1-2.2 2.5l-.4-.2-.2-.8M131.3 109.6h.1M131.7 112.2l2 1.2M133.3 117.7l.4 .2M133.7 113.4v.2M133.7 113.6l-.3 .4M134 116.5l.3-.2a.45 .45 0 0 1 .3 .5 .45 .45 0 0 1-.3 .4l-.4-.1zM134.1 116.5a.24 .24 0 0 1 .1 .3 .24 .24 0 0 1-.3 .1M134.2 113.7a.26 .26 0 0 1 .1 .3 .26 .26 0 0 1-.4 .1M134.2 113.7l.2-.1a.43 .43 0 0 1 .3 .4 .43 .43 0 0 1-.4 .4l-.1 .1a.43 .43 0 0 1-.3-.4 .43 .43 0 0 1 .3-.4z"/>
<path d="M135.7 113.2a.62 .62 0 0 1 .9-.3 .62 .62 0 0 1 .2 .9 1.2 1.2 0 0 1-1.4 1.1 1.36 1.36 0 0 1 .3-1.7zM137.6 114.6l.2-.2a.43 .43 0 0 1 .4 .5 .43 .43 0 0 1-.4 .4l-.2 .1-.2-.2zM137.6 114.5a.26 .26 0 0 1 .1 .4 .26 .26 0 0 1-.3 .1M137.6 111.9a.32 .32 0 0 1 .6-.2 .32 .32 0 0 1-.1 .6l-.2 .2-.4 .1v-.3zM137.7 111.8a.25 .25 0 0 1 .1 .3 .25 .25 0 0 1-.3 .1M138.3 110.9l-2-1.2-4.9 2.6-.2 .4 2.2 1.3M138.5 111l-.2-.1-4.6 2.5M138.5 111l.2 .2-.1 3.4-.6 1-4.3 2.3-2.6-1.5 2.2 1.3 .1-3.7M138.5 111l-4.8 2.6M49.3 137.7l-2.4 1.3-2 8.8 1.6 4M50.8 138.3h.4l1-.4-.8 3.9M51.1 138.3l-.9 3.9"/>
<path d="M51.2 138.3l-.9 3.9h-.7l1.2 .7M52 137a4 4 0 0 1 3.3 .8M52.5 138l-.9 3.8M52.6 138l-.8 3.8-1.4 .2M53.1 137.7l.5-.1-.8 3.9-.5 .1M53.1 137.7l-.6 .3-.3-.1M53.1 137.7l-1.1-.7-2.7 .7 1.1 .7M53.6 137.6l1.4 .1M53.9 137.7l-.8 3.9-.3-.1M54 137.7l-.9 3.9M55 137.7l.2 .1-.9 4.4M55 137.7l-1 4.3"/>
<path d="M55.2 137.8l-.8-.5 .9 .5M55.3 137.8l.4-.1-.1 .3M55.3 137.9l-.9 4.3M180.5 139l-63.7 34.4M180.5 139l9.4 5.4M180.5 139l-63.6 34.4M180.6 138.9l1.6 .3 9.1 5.3-.1 .1M180.6 138.9l-.1 .1M180.6 138.9l9.5 5.5M47.3 152.3l-.8-.5 .9 .5M47.7 152.4l.3 .2M48.8 147.5l.2 .3-1.1 4.8"/>
<path d="M48.8 145.8v1.7M49 147.8l-1 4.8M49.6 142.2l-.8 3.6M49.8 148.7l-.8 3.9M50 142.1l.8-3.8-.4 .1-3.1 13.9 .4 .1 1.1-4.9M50 146.5a2.53 2.53 0 0 0 .6 2.7l-1.1-.7-.5-.4M50.1 148.9l-.8 3.8M50.2 148.9l-.9 3.8-1.3-.2M50.8 142.9l-.8 3.6-1.2-.7M50.9 150.1l-.5 2.3-1 .2M51.1 150.5l-.4 1.9M51.2 150.6l-.4 1.8h-.4"/>
<path d="M51.8 141.7l.5-.1 1.2 .7-2.7 .6M52 151.2l-.2 .9-1 .2M52.3 151.3l-.2 .8h-.3M52.6 151.5v.4l-.4 .1M53.1 141.6l1.5 .8-1.1-.1M54.7 142.3l.9-4.3-.9 4.3M57.1 143.1l.4 .2M57.1 143.1h.1M57.3 142.7a2.59 2.59 0 0 0-3.2-.1 7.5 7.5 0 0 0-3.4 7.1l.4 .8 1.2 .9-.2 .7M57.7 150.1l.3-.1 1.8 1M57.8 146.7a2.53 2.53 0 0 1 3.6-.6 4.7 4.7 0 0 1-.7 5.3 3.9 3.9 0 0 1-3.4 1.9 1.98 1.98 0 0 1-1.4-2.4 6.8 6.8 0 0 1 1.9-4.2zM57.9 143.9l.1-.3a2.83 2.83 0 0 0-3.2 .8 6.4 6.4 0 0 0-2.2 6.2l.4 .7 .7 .3 .7 .1"/>
<path d="M58 143.6a2.65 2.65 0 0 0-3.7 0 6.9 6.9 0 0 0-2.6 6.2l.3 .7 1.4 1M58 143.6l.3 .2M58.1 143.7a1.95 1.95 0 0 0-2.7-1 7.5 7.5 0 0 0-4.1 6.9 1.95 1.95 0 0 0 2.2 2M58.3 143.8l-.2 .2M58.3 143.8l.4 .6M58.3 147.2a2.29 2.29 0 0 1 3-.7 3.2 3.2 0 0 1 .1 3.5 5.1 5.1 0 0 1-2.9 3 1.57 1.57 0 0 1-1.9-1.8 5.9 5.9 0 0 1 1.7-4zM58.7 148.1l1.6-.6 .5 1.5-1 2-1.6 .6-.6-1.4zM59 148l-.6 .9-.4 1.1M59.1 148l1.7 1M61 145.7l-3.2-1.8a2.88 2.88 0 0 0-3.2 1 6.4 6.4 0 0 0-1.9 5.1l.3 .7 .6 .5 3.1 1.9M148.3 157l8.2 4.8 2.1-1.1M148.3 157v.1"/>
<path d="M149.2 157.6a1.6 1.6 0 0 1 1.8-1l6.6 3.9M149.4 157.4l-.3 .2M149.6 157.1l-.7 .4M150.1 156.7l-.9 .9M150.3 156h.2M150.3 156.1h.2M150.3 156v.1M150.3 156l-2 1M150.3 156.1l-1.9 1M150.5 156v.1M150.5 156l8.1 4.7M150.5 156.1l8 4.7"/>
<path d="M150.9 156.4l-.3 .1M151.1 156.5l-.2 .1M151.5 156.7v.2M153.6 157.9l-.2 .1M158.7 150.6l-.2 .2M158.9 150.6h-.2M169.3 144.9l-.2 .1M169.5 144.8l-.1 .1M189.9 144.4l.3 .4M189.9 144.4l-63.5 34.4M190.1 144.4h-.2M190.1 144.4l-.1 .1"/>
<path d="M190.1 144.4l1.1 .2M190.1 144.6l1.1 .1M190.1 144.7l.1 .1M190.2 144.8l-63.6 34.4M190.2 144.8l-.1 3.9-.3 .5-63 34.2h-.2l-.1-.3M190.2 144.8h.1M191.2 144.6v.1M191.3 144.6l-.1 .1M115.6 175.4l.1 .1M115.7 175.5l8.8 5.1M116.6 177.4l.2 .3M116.6 177.4l.1 .1"/>
<path d="M116.6 176.1v1.3M116.7 173.5h.1M116.7 173.5v.2M116.7 176.1v1.4M116.8 173.5l-1.2 1.5-.1 .2 .2 .3M116.8 173.5l9.6 5.5M116.9 173.4l-.1 .1M116.9 173.4l-.2 .1M116.9 173.4l9.5 5.4M118.3 177l-1.4 .7h-.1l-.1-.2M126.4 179l-1.2 1.5M126.4 178.8l-1.3 1.6"/>
<path d="M126.4 179h.1M126.4 179l.1 .2M126.4 178.8l.2 .4M126.4 178.8v.2M126.5 179.2h.1M126.5 179.2l-.1 3.9M126.6 179.2l-.1 3.9M126.6 179.2h.1M126.9 167.8l-.3 .2M127.1 167.8l-.2 .1M137.5 162.1l-.3 .2M137.7 162.1h-.2"/>
<path d="M157 161.1h.1M157.1 165h.1M157.1 163.3v.1M157.1 161l-.3 .2M157.1 164.5a.27 .27 0 0 1 .5-.1 .27 .27 0 0 1-.2 .4v.1a.23 .23 0 0 1-.4 0 .23 .23 0 0 1 .1-.3zM157.2 164.6l.2 .1-.1 .1M157.2 164.3a.24 .24 0 0 1 .4 .1 .24 .24 0 0 1-.1 .3 .28 .28 0 0 1-.2 .3 .28 .28 0 0 1-.3-.2zM157.2 164.6h.1M157.2 163h.2l-.1 .1M157.2 162.7a.23 .23 0 0 1 .4 0 .23 .23 0 0 1-.1 .4v.1a.25 .25 0 0 1-.4 .1 .25 .25 0 0 1 0-.4zM157.3 162.7a.27 .27 0 0 1 .4 .1 .27 .27 0 0 1-.2 .4l-.1 .1a.26 .26 0 0 1-.4 0 .26 .26 0 0 1 .1-.4zM157.4 164.7l-.1-.2v.3l-.1-.1"/>
<path d="M157.4 163l-.1-.1-.1 .2M157.5 164.3h.1M157.5 162.6v.1M157.8 160.7a1.34 1.34 0 0 0-1.9 .8M157.8 160.7a1.16 1.16 0 0 0-1.8 .6l-.1 .2M158.1 160.5l-2 1.1M158.6 160.7h.1M159.2 163.8v.1M159.2 162.2h.1M159.3 161.6a.24 .24 0 0 1 .3-.1 .24 .24 0 0 1 .1 .3 .32 .32 0 0 1-.2 .4 .32 .32 0 0 1-.3-.1zM159.3 163.5h.2l-.1 .1M159.3 163.2a.23 .23 0 0 1 .4 0 .23 .23 0 0 1-.1 .4v.1a.25 .25 0 0 1-.4 .1 .25 .25 0 0 1 0-.4z"/>
<path d="M159.3 163.2a.23 .23 0 0 1 .4 0 .23 .23 0 0 1-.1 .4l-.1 .2a.25 .25 0 0 1-.4 0 .25 .25 0 0 1 .1-.4zM159.4 161.8l.1 .1-.1 .1M159.4 161.6l.1-.1a.35 .35 0 0 1 .3 .4 .35 .35 0 0 1-.5 .3 .34 .34 0 0 1-.2-.3 .34 .34 0 0 1 .3-.3zM159.5 163.5l-.1-.1-.1 .2M159.5 161.9l-.1-.2-.1 .2M159.6 163.1v.1M159.6 161.5h.1M125.1 180.4l-.6 .2M125.1 180.4l.1 .1M125.2 180.5l-.7 .1M126.4 183.1l.2 .3M126.4 183.1h.1"/>
</g>
<g fill="none" stroke="#f00" stroke-width=".21">
<path d="M163.9 36.8l-1.7 1.8M25 193.8h177.9M25 199.2h177.9M35 188.3v55.1M87.2 188.3v55.1M167.5 188.3v55.1M192.9 188.3v55.1M25 204.7h177.9M25 210.1h177.9M25 215.5h177.9M25 237.3h177.9v-49h-177.9v55.1M25 221h177.9"/>
<path d="M25 226.4h177.9M25 231.9h177.9M202.9 237.3v6.1h-177.9M25 243.4v6.6h177.9v-6.6"/>
</g>
<!-- layer: Detail Boundary (ABNT) -->
<path d="M57.8 79.9a2.28 2.28 0 0 0 0 2.4M58.6 79a2.4 2.4 0 0 1 3.6 2.1 2.4 2.4 0 0 1-3.6 2.1" fill="none" stroke="#0080ff" stroke-width=".21"/>
<!-- layer: Borda A3/A4 (ABNT) -->
<path d="M25 7h178v283h-178zM114 0v7M0 148.5h25M203 148.5h7M114 290v7" fill="none" stroke="#800000" stroke-width=".51"/>
<path d="M183.6 257.3l1.2 2.2-1.8 3.2h9.7l-1.3 2.2h-12.2zM183.6 252.1l4.4 7.6h-2.6l-1.8-3.2-4.9 8.4-1.3-2.2zM183.6 251.3h3l6.5 11.4-1.5 2.6h-13.1l-1.5-2.6zM183.8 251.7h2.5l6.2 10.6h-8.8l1.3-2.2h3.7zM185 259.7h.2l-.1 .2z" fill="none" stroke="#00f" stroke-width=".8"/>
<!-- layer: 0 -->
<path d="M178.5 265.3h13.1" fill="none" stroke="#000" stroke-width=".21"/>
<g fill="none" stroke="#800000" stroke-width=".4">
<path d="M25 250l17 5h-17M25 250h178v40h-178zM42 255h34v5h17M42 255v15M42 250v5M76 250v5h17v5M93 250v5h75M168 250v20h-143M25 260h51v10M25 275h17M33.5 275v10M50.5 275h-8.5v10"/>
<path d="M59 270v15h-8.5M67.5 275v10h-8.5M76 275v10h8.5M84.5 275v10M93 275h-42.5v10M93 260v5h-68M93 275v10h75M93 260h75M93 275h75M168 265h-75v10M185.5 270v10h17.5M203 270h-35v10h17.5v10"/>
<path d="M25 285h25.5M25 280h143v10M67.5 285h8.5M84.5 285h8.5v5"/>
</g>
<g fill="none" stroke="#000" stroke-width=".51">
<path d="M168.8 285h3.1M169.5 283.3l6-1.8v7l-6-1.7zM173.5 285h6.2M180.5 280.5v3M180.5 286.5v3M181.3 285h3"/>
<circle cx="180.5" cy="285" r="3.5"/>
<circle cx="180.5" cy="285" r="1.75"/>
</g>
<path d="M163.6 36.4l.7 .7-2.1 1.5z" fill="#f00"/>
<g fill="none" stroke="#f00" stroke-width=".21">
<path d="M163.6 36.4l.7 .7-2.1 1.5zM169.9 30.4l-6 6.4M133.3 81.7l-2.4 .6"/>
<circle cx="175" cy="25" r="7.5"/>
</g>
<path d="M130.9 82.3l2.3-1.1 .2 1z" fill="#f00"/>
<g fill="none" stroke="#f00" stroke-width=".21">
<path d="M173.1 70.9l-39.8 10.8M130.9 82.3l2.3-1.1 .2 1zM141.1 112.3l-2.4 .6"/>
<circle cx="180.3" cy="68.9" r="7.5"/>
</g>
<path d="M138.7 112.9l2.3-1 .2 .9z" fill="#f00"/>
<g fill="none" stroke="#f00" stroke-width=".21">
<path d="M128.5 111.9l-.1 2.4M138.7 112.9l2.3-1 .2 .9zM164.4 106.8l-23.3 5.5"/>
<circle cx="171.7" cy="105" r="7.5"/>
</g>
<path d="M128.5 111.9l.4 2.4h-1z" fill="#f00"/>
<g fill="none" stroke="#f00" stroke-width=".21">
<path d="M118.3 107l-1.3 2.2M128.4 114.3l-.2 15.3M128.5 111.9l.4 2.4h-1z"/>
<circle cx="128.1" cy="137.1" r="7.5"/>
</g>
<path d="M118.3 107l-.8 2.4-.9-.4z" fill="#f00"/>
<g fill="none" stroke="#f00" stroke-width=".21">
<path d="M117 109.2l-15.8 28M118.3 107l-.8 2.4-.9-.4zM47.7 135.7l1 2.3"/>
<circle cx="97.5" cy="143.7" r="7.5"/>
</g>
<!-- layer: Detail Boundary (ABNT) -->
<g fill="none" stroke="#0080ff" stroke-width=".21">
<path d="M40.6 138.1l-.8 1.7M46.3 132a13.3 13.3 0 0 0-5.3 5.3M48.9 130.9l-1.8 .7M49.7 130.6a14.3 14.3 0 0 1 7.5 0M58.1 130.9l1.7 .7M60.6 132a13.7 13.7 0 0 1 5.3 5.3M66.3 138.1l.8 1.7M39.6 140.7a13.3 13.3 0 0 0 0 7.5M39.8 149.1l.8 1.7M41 151.6a13.3 13.3 0 0 0 5.3 5.3M47.1 157.3l1.8 .7M49.7 158.4a14.3 14.3 0 0 0 7.5 0"/>
<path d="M59.8 157.3l-1.7 .7M65.9 151.6a13.7 13.7 0 0 1-5.3 5.3M67.1 149.1l-.8 1.7M67.3 140.7a13.3 13.3 0 0 1 0 7.5"/>
</g>
<path d="M47.2 135.9l1-.4 .5 2.5z" fill="#f00"/>
<g fill="none" stroke="#f00" stroke-width=".21">
<path d="M44.9 129l2.8 6.7M47.2 135.9l1-.4 .5 2.5zM56.8 140.1l-1.5 2"/>
<circle cx="42.1" cy="122.1" r="7.5"/>
</g>
<path d="M56.4 139.8l.8 .6-1.9 1.7z" fill="#f00"/>
<g fill="none" stroke="#f00" stroke-width=".21">
<path d="M56.4 139.8l.8 .6-1.9 1.7zM65.8 127.6l-9 12.5M59.6 142.6l-2.4 .5"/>
<circle cx="70.2" cy="121.6" r="7.5"/>
</g>
<path d="M57.2 143.1l2.4-1 .2 1z" fill="#f00"/>
<g fill="none" stroke="#f00" stroke-width=".21">
<path d="M57.2 143.1l2.4-1 .2 1zM60 152.1l2.1 1.3M71.2 140.4l-11.6 2.2"/>
<circle cx="78.6" cy="139" r="7.5"/>
</g>
<path d="M60 152.1l2.4 .9-.6 .8z" fill="#f00"/>
<g fill="none" stroke="#f00" stroke-width=".21">
<path d="M60 152.1l2.4 .9-.6 .8zM62.1 153.4l6.5 4"/>
<circle cx="75" cy="161.4" r="7.5"/>
</g>
<g font-size="8.1">
<text x="30" y="17.2">MD03-002-0808-0001</text>
<text x="173.7" y="27.5">1</text>
<text x="178.3" y="71.5">8</text>
<text x="169.5" y="107.6">2</text>
<text x="39.9" y="124.7">4</text>
<text x="68.3" y="124.2">6</text>
<text x="76.7" y="141.6">7</text>
<text x="126.2" y="139.6">9</text>
<text x="95.3" y="146.3">3</text>
<text x="72.9" y="164">5</text>
</g>
<text font-size="7" fill="#f00" x="31.3" y="27.1">2 (DOIS) SCONJ</text>
<text font-size="5.4" fill="#0080ff" x="52.8" y="77.6">A</text>
<g font-size="5.4">
<text x="42.5" y="169.5">Detalhe A</text>
<text x="46.7" y="174.5">( 1 : 1 )</text>
<text x="94.9" y="248.5">LISTA DE PEÇAS</text>
</g>
<g font-size="4.9">
<text x="25.9" y="241.9">Item</text>
<text x="50.7" y="242.1">Referência</text>
<text x="115.1" y="242.1">Denominação</text>
<text x="173.8" y="242.1">Página</text>
<text x="194.3" y="241.9">Qtd</text>
</g>
<text font-size="4.1" fill="#f00" x="26.7" y="187.1">Atençaõ: Lista de Peças abaixo com a quantidade para montagem de dois subconjuntos.</text>
<g font-size="3.9">
<text x="175.3" y="191.5">-----</text>
<text x="29" y="192.3">9</text>
<text x="29" y="197.8">8</text>
<text x="47.1" y="197.8">DIN 7991 - M4x10</text>
<text x="53" y="192.4">609-z_01</text>
<text x="96" y="197.8">Parafusos Allen de cabeça escareada</text>
<text x="100.8" y="192.4">Rolamento 609 Zz - Nsk 9x24x7</text>
<text x="175.3" y="197">-----</text>
<text x="196.2" y="197.8">16</text>
<text x="196.8" y="192.3">4</text>
<text x="29" y="203.2">7</text>
<text x="50.3" y="203.2">DIN 127 - A 5</text>
<text x="108.3" y="203.4">Arruela de pressão M5</text>
<text x="175.3" y="202.4">-----</text>
<text x="196.2" y="203.2">16</text>
<text x="29" y="208.7">6</text>
<text x="48.9" y="208.7">DIN 125 - A 5,3</text>
<text x="114.2" y="208.7">Arruela Lisa M5</text>
<text x="175.3" y="207.9">-----</text>
<text x="196.2" y="208.7">16</text>
<text x="29" y="214.1">5</text>
<text x="45.7" y="214.1">ISO 4762 - M5 x 10</text>
<text x="106.1" y="214.1">Parafuso Allen de cabeça</text>
<text x="175.3" y="213.3">-----</text>
<text x="196.2" y="214.1">16</text>
<text x="28.9" y="219.6">4</text>
<text x="52.2" y="219.6">LEGS18004</text>
<text x="104.5" y="219.6">Porca Martelo T Canal 8 M5</text>
<text x="175.3" y="218.8">-----</text>
<text x="196.2" y="219.6">16</text>
<text x="29" y="225">3</text>
<text x="43.6" y="225">MD03-002-1208-0031</text>
<text x="105.1" y="225">Rolete de Apoio da Correia</text>
<text x="174.2" y="225">08 / 36</text>
<text x="196.9" y="225">2</text>
<text x="29" y="230.4">2</text>
<text x="43.3" y="230.4">MD03-002-0808-0021</text>
<text x="104.4" y="230.4">Suporte do Rolete de Apoio</text>
<text x="174.2" y="230.5">07 / 36</text>
<text x="196.8" y="230.4">4</text>
<text x="29.3" y="235.9">1</text>
<text x="43.6" y="235.9">MD03-002-0808-0011</text>
<text x="99.8" y="236">Chapa de Sustentação da Correia</text>
<text x="174.2" y="235.9">06 / 36</text>
<text x="196.9" y="235.9">2</text>
</g>
<text font-size="3.9" fill="#00f" x="175.4" y="268.8">DELTASOLLUTIONS</text>
<g font-size="2.8">
<text x="42.8" y="253.5">Nome</text>
<text x="76.8" y="253.5">Data</text>
<text x="93.8" y="253.6">Cliente:</text>
<text x="108.1" y="253.5">ELGIN</text>
<text x="25.8" y="263.6">Revisado</text>
<text x="25.8" y="258.3">Projetado</text>
<text x="42.8" y="258.5">WANDREW SARAIVA</text>
<text x="76.8" y="258.4">08/08/2025</text>
<text x="93.8" y="263.4">Código:</text>
<text x="93.8" y="258.3">Projeto:</text>
<text x="108.1" y="263.5">MD03-002-0808-0001</text>
<text x="108.1" y="258.5">CETEVA</text>
<text x="25.8" y="268.3">Aprovado</text>
<text x="93.8" y="268.3">Descrição:SConj Sustentação da Correia</text>
<text x="93.8" y="273.6">Revisão:</text>
<text x="168.8" y="273.5">Escala:</text>
<text x="186.3" y="273.5">Tamanho:</text>
<text x="93.8" y="278.6">Material:</text>
<text x="108.1" y="277.6">,</text>
<text x="174.4" y="278.5">1 : 6</text>
<text x="192.8" y="278.6">A4</text>
<text x="93.8" y="283.5">Peso:</text>
<text x="108.1" y="283.3">5,842 kg</text>
<text x="186.3" y="283.5">Folha:</text>
<text x="190.9" y="288.4">5 / 36</text>
</g>
<g font-size="2.1">
<text x="28.3" y="273.3">Tolerância Linear Permitida</text>
<text x="61.4" y="273.1">Tolerância Angular Permitida</text>
<text x="26.9" y="278.3">1~50</text>
<text x="34.2" y="278.3">51~100</text>
<text x="42.1" y="278.3">101~250</text>
<text x="50.5" y="278.3">251~1000</text>
<text x="60.5" y="278.3">0~45°</text>
<text x="68.4" y="278.3">45~90°</text>
<text x="76.3" y="278.3">90~135°</text>
<text x="84.7" y="278.3">135~180°</text>
<text x="25.6" y="287.1">Dimensões em milímetros.</text>
<text x="26.6" y="283.2">±0,05</text>
<text x="35.2" y="283.2">±0,10</text>
<text x="43.6" y="283.2">±0,25</text>
<text x="52.7" y="283.2">±0,5</text>
<text x="60.2" y="283.2">±0,50°</text>
<text x="68.7" y="283.2">±1,00°</text>
<text x="77.2" y="283.2">±1,50°</text>
<text x="85.7" y="283.2">±2,00°</text>
<text x="93.6" y="287.1">Este desenho é propriedade da DELTA SOLLUTIONS. A reprodução, uso ou</text>
<text x="25.6" y="289.2">Chanfros não especificados 0,5x45°.</text>
<text x="93" y="289.2">divulgação a terceiros não deve ser feita sem prévia autorização.</text>
</g>
</svg>
